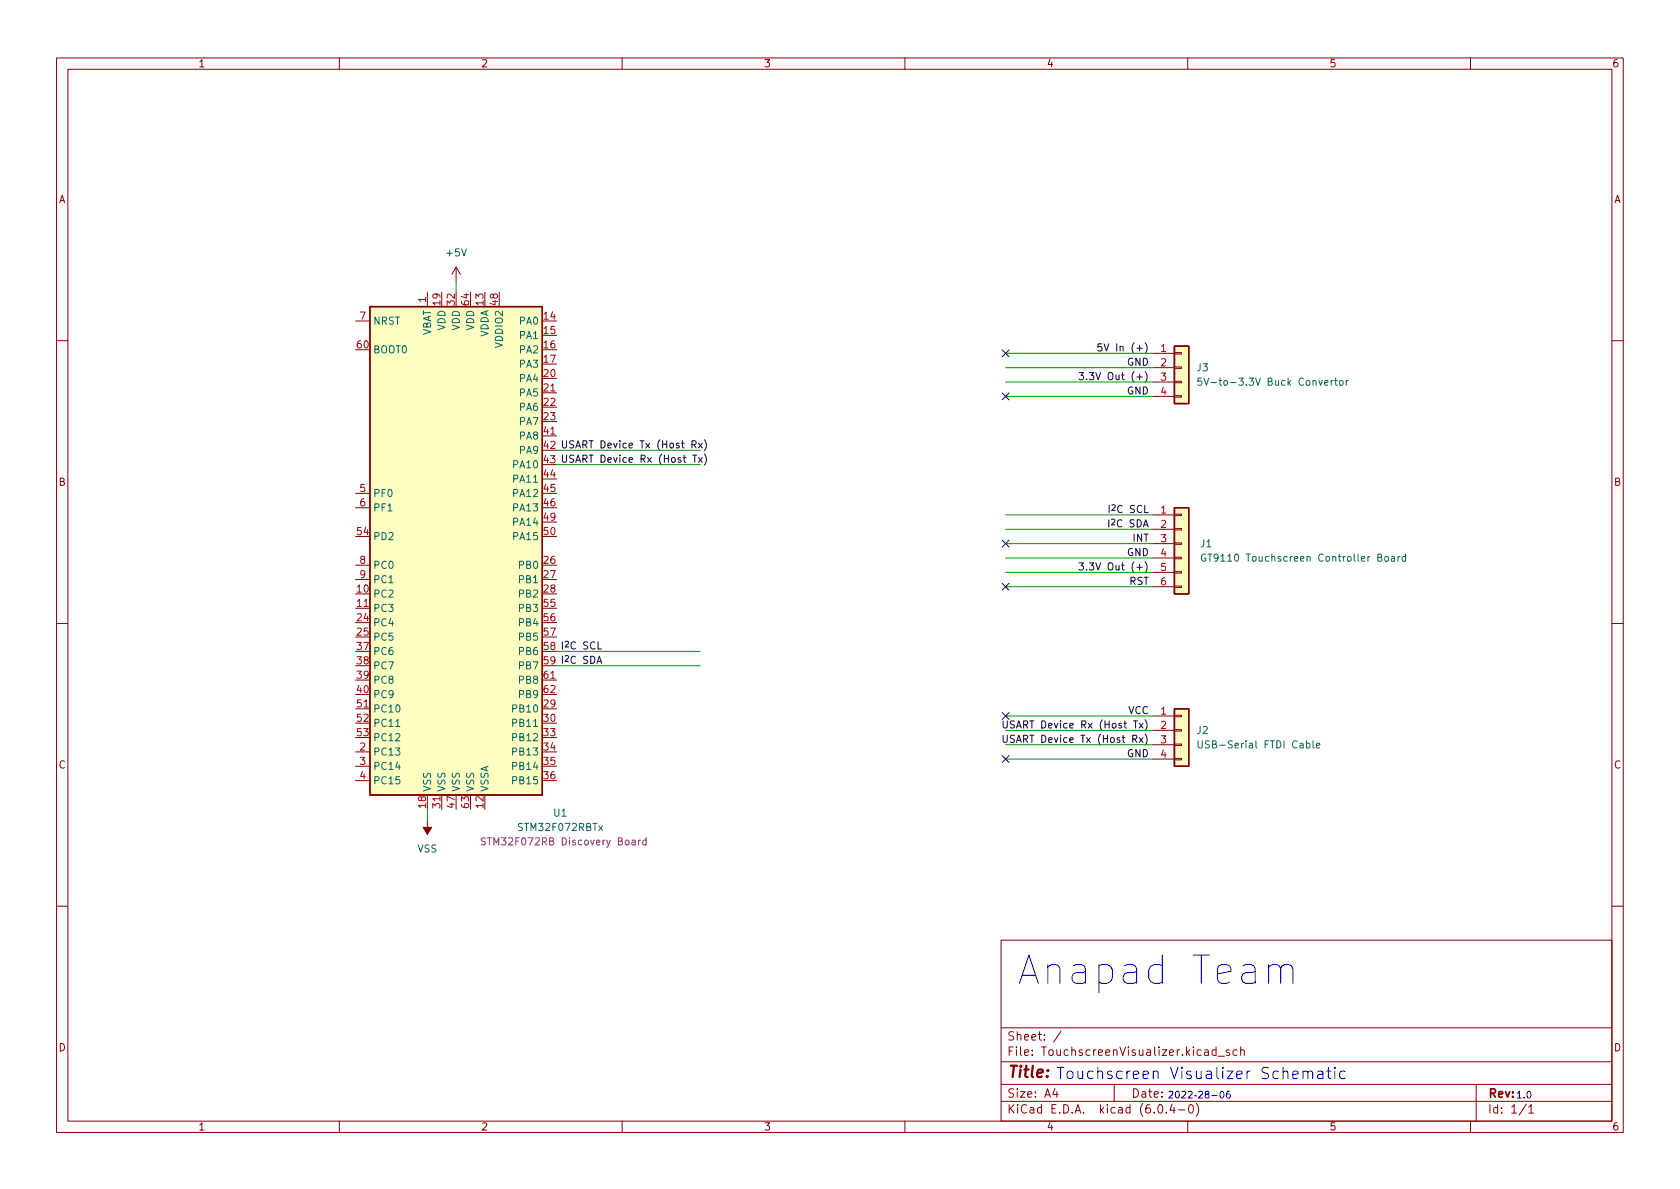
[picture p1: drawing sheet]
<svg xmlns="http://www.w3.org/2000/svg" width="297mm" height="210mm" viewBox="0 0 297 210" stroke-linecap="round" stroke-linejoin="round" font-family="sans-serif">
<g fill="none" stroke="#840000" stroke-width=".18">
<path d="M10 10.2h277v190.1h-277zM12 12.2h273v186.1h-273zM60 10.2v2M110 10.2v2M160 10.2v2M210 10.2v2M260 10.2v2M62.9 56.8h2.5M75.6 51.7v2.5M80.6 47.2l-.7 1.3M80.6 47.2v2.6M80.6 47.2l.8 1.3"/>
<path d="M10 60.2h2M95.9 69.5h2.5M95.9 77.1h2.5M203.8 62.5h3.8M203.8 65h3.8M203.8 67.6h3.8M203.8 70.1h3.8M207.6 70h1.3v.2h-1.3zM207.6 67.4h1.3v.3h-1.3zM207.6 64.9h1.3v.2h-1.3zM207.6 62.4h1.3v.2h-1.3zM285 60.2h2"/>
<path d="M62.9 87.2h2.5M62.9 89.8h2.5M62.9 99.9h2.5M203.8 91.1h3.8M203.8 93.6h3.8M203.8 96.1h3.8M203.8 98.7h3.8M207.6 98.5h1.3v.3h-1.3zM207.6 96h1.3v.3h-1.3zM207.6 93.5h1.3v.2h-1.3zM207.6 90.9h1.3v.3h-1.3zM10 110.2h2"/>
<path d="M62.9 107.6h2.5M62.9 102.5h2.5M203.8 101.2h3.8M203.8 103.8h3.8M207.6 103.6h1.3v.3h-1.3zM207.6 101.1h1.3v.2h-1.3zM285 110.2h2M62.9 133h2.5M62.9 135.5h2.5M62.9 138h2.5M62.9 125.3h2.5M95.9 120.3h2.5"/>
<path d="M203.8 126.6h3.8M203.8 129.2h3.8M203.8 131.7h3.8M203.8 134.2h3.8M207.6 134.1h1.3v.3h-1.3zM207.6 131.6h1.3v.2h-1.3zM207.6 129h1.3v.3h-1.3zM207.6 126.5h1.3v.2h-1.3zM75.6 145v2.6M78.1 140.6v2.5M10 160.2h2M177 166.3h108v32h-108z"/>
<path d="M285 160.2h2M60 198.3v2M110 198.3v2M160 198.3v2M177 194.8h108M177 191.8h108M177 187.8h108M177 181.8h108M186.5 192.5l-.4 1h1M186.9 193v1M187.6 182.4l-1.3 1.9M197 191.8v3"/>
<path d="M204.9 195.4l.2-.1a.81 .81 0 0 1 .6 .7 .81 .81 0 0 1-.3 .8h-.2a.81 .81 0 0 1-.6-.6 .81 .81 0 0 1 .3-.8zM206.2 196.7v.1M207.2 195.3l-.3 1h.9M207.6 195.8v1M208.4 196.3h1.1M210 198.3v2M210.4 195.4l.1-.1a.81 .81 0 0 1 .6 .7 .81 .81 0 0 1-.3 .8h-.2a.81 .81 0 0 1-.5-.6 .81 .81 0 0 1 .3-.8zM211.5 195.1a1.72 1.72 0 0 1 0 2.3M215 185.7l-.4-.1-.3 .3v.4l.1 .3h.6M215 185.1v1.5M215.4 186.8h1.1M217.4 185.7l-.4-.1-.2 .2 .1 .3 .5 .1v.4h-.6"/>
<path d="M218.7 185.7l-.4-.1-.3 .3v.4l.1 .3h.6M219.4 185.8l.2-.2 .3 .1 .1 .9M219.4 185.1v1.5M260 198.3v2M261 191.8v6.5M269.9 195.3l-1.3 1.9M270.3 195.8l.4-.5v1.5M270.3 196.8h.9"/>
</g>
<g fill="#ffffc2" stroke="#ffffc2" stroke-width=".18">
<path d="M65.4 54.2h30.5v86.4h-30.5z"/>
<path d="M207.6 125.3h2.6v10.2h-2.6z"/>
<path d="M207.6 89.8h2.6v15.2h-2.6z"/>
<path d="M207.6 61.2h2.6v10.2h-2.6z"/>
</g>
<path d="M65.4 54.2h30.5v86.4h-30.5zM207.6 61.2h2.6v10.2h-2.6zM207.6 89.8h2.6v15.2h-2.6zM207.6 125.3h2.6v10.2h-2.6z" fill="none" stroke="#840000" stroke-width=".25"/>
<g fill="none" stroke="#006464" stroke-width=".18">
<path d="M212.4 66.9h-.6v.6l.2-.2 .4 .1 .1 .2-.1 .4-.1 .1-.5-.1M212.9 66.9l.4 1.2 .4-1.2M235.7 67.3l-.3 .2M236 67.3h.5M236.1 66.9v1.1l.4 .1M236.9 67.4l.2-.1 .3 .1 .1 .5-.1 .2h-.3l-.2-.1zM238 67.3v.8M238.4 67.3l-.4 .2M213.1 98a.59 .59 0 0 0-.7 .6 .59 .59 0 0 0 .7 .6l.1-.5h-.2M213.6 98h.7M244.9 98.5l.2-.1 .3 .1 .1 .5-.1 .2h-.3l-.2-.1zM246 98.5h.5l.1 .7"/>
<path d="M246.6 98.7l-.4 .1-.2 .1 .2 .3h.4M247.2 98.4v.8M247.5 98.4l-.3 .2M248.5 98.5l-.3-.1-.3 .2 .1 .6h.5M248.5 98v1.2M70 128.5h.7M211.8 131v1l.3 .3 .3-.1 .2-.2v-1M232.2 131v1.1l.1 .2M232.8 131.8l.6-.1-.1-.2-.4-.1-.1 .2v.6h.5"/>
</g>
<path d="M85.8 148.2l-.5-.1-.1 .2v.3l.5 .3 .1 .3-.2 .2h-.5M112.9 148.6v.8M113.3 148.6l-.4 .2M114.2 148.6h-.3l-.3 .2 .2 .6h.4M114.2 148.1v1.3" fill="none" stroke="#840084" stroke-width=".18"/>
<path d="M74.8 146.3h1.5l-.7 1.3z" fill="#840000" stroke="#840000" stroke-width=".18"/>
<g fill="none" stroke="#0f0f0f" stroke-width=".18">
<path d="M122.4 78.6l.6-.1 .1-.1-.1-.3-.6-.2v1.3M122.7 78.6l.4 .6M123.5 78.4l.7 .8M124.2 78.4l-.7 .8M124.5 77.8a1.46 1.46 0 0 1 0 1.9M190.8 65.9h.8l-.5 .5 .4 .1v.5l-.2 .1-.5-.1M192.1 67v.1M192.6 65.9h.8l-.4 .5 .3 .1v.5l-.2 .1-.5-.1M194.8 60.8h-.6l-.1 .6 .2-.1h.4l.1 .2v.4l-.2 .2-.5-.2M195.2 60.8l.4 1.3 .4-1.3M122.5 80.5h.7M122.8 80.5v1.3"/>
<path d="M123.5 80.9l.7 .9M124.2 80.9l-.7 .9M124.5 80.3a1.46 1.46 0 0 1 0 1.9M190.8 99.5h.8l-.5 .5 .4 .1v.6l-.2 .1-.5-.1M192.6 99.5h.8l-.4 .5 .3 .1v.6l-.2 .1-.5-.1M192.1 100.7v.1M177.4 127.5v1l.2 .2h.2l.3-.2v-1M177.4 130v1l.2 .3h.2l.3-.3v-1M179.4 127.5h-.5l-.2 .1v.4l.5 .2 .2 .3-.3 .2h-.5M179.4 130.1l-.5-.1-.2 .1v.4l.5 .2 .2 .3-.3 .3-.5-.1M202.5 127.3a1.46 1.46 0 0 1 0 1.9M202.5 129.8a1.46 1.46 0 0 1 0 2"/>
</g>
<g fill="none" stroke="#0000c2" stroke-width=".18">
<path d="M224.3 171a1.24 1.24 0 0 1 2.1 .3v2.6M226.4 171.3l.3-.5 .5-.2h.7l.5 .2 .2 .5v2.6M206.7 193.1l.4-.1 .3 .3-.8 .9h.8M207.9 193.1l.2-.1a.64 .64 0 0 1 .4 .6 .64 .64 0 0 1-.4 .6l-.3-.5zM209 193.1l.4-.1 .3 .3-.8 .9h.8M210.1 193.1l.5-.1 .2 .3-.7 .9h.7M211.1 193.8h.5M211.9 193.1l.5-.1 .2 .3-.7 .9h.7M213.3 193.5l-.2-.2v-.2l.2-.1h.4v.4l-.5 .1-.1 .2v.2l.2 .3 .4-.1 .1-.2-.1-.3-.2-.1M214.3 193.7h.9M215.8 193.1l.2-.1a.64 .64 0 0 1 .4 .6 .64 .64 0 0 1-.4 .6l-.3-.5zM217.4 193h-.3a.81 .81 0 0 0 0 1.2l.4-.1v-.4l-.2-.3-.3 .1-.1 .2"/>
<path d="M230.4 189.6a.5 .5 0 0 1 .8 .1v1M230.4 189.4v1.3M231.2 189.7l.3-.3 .5 .1 .1 1.2M233.1 189.5l.1-.1 .6 .1 .1 1.2M233.9 189.9l-.7 .1a.39 .39 0 0 0-.3 .4 .39 .39 0 0 0 .3 .3l.7-.1M234.6 189.4h.7M234.9 188.7v1.8l.1 .1 .3 .1M236 188.7l-.1 .1 .1 .1 .1-.1-.1-.1v.2M236 189.4v1.3M237.8 189.5l-.6-.1-.3 .4v.6l.2 .2 .1 .1 .6-.1"/>
</g>
<g fill="none" stroke="#009600" stroke-width=".18">
<path d="M80.6 49.8v1.9M98.4 79.6h25.4M177.8 62.5h26M177.8 70.1h26M177.8 65h26M177.8 67.6h26M98.4 82.2h25.4M177.8 98.7h26M177.8 96.1h26M177.8 93.6h26M177.8 91.1h26M98.4 117.7h25.4"/>
<path d="M98.4 115.2h25.4M177.8 103.8h26M177.8 101.2h26M177.8 129.2h26M177.8 126.6h26M177.8 134.2h26M177.8 131.7h26M75.6 143.1v1.9"/>
</g>
<path d="M177.2 69.5l1.2 1.2M177.2 61.9l1.2 1.2M178.4 69.5l-1.2 1.2M178.4 61.9l-1.2 1.2M177.2 95.5l1.2 1.2M178.4 95.5l-1.2 1.2M177.2 103.1l1.2 1.3M178.4 103.1l-1.2 1.3M177.2 133.6l1.2 1.2M177.2 126l1.2 1.2M178.4 133.6l-1.2 1.2M178.4 126l-1.2 1.2" fill="none" stroke="#000084" stroke-width=".18"/>
<text font-size="7" fill="#0000c2" x="179.7" y="174.1">Anapad Team</text>
<text font-size="2.8" fill="#840000" x="178" y="190.6">Title:</text>
<text font-size="2.8" fill="#0000c2" x="186.7" y="190.8">Touchscreen Visualizer Schematic</text>
<g font-size="2.1" fill="#840000">
<text x="178" y="184">Sheet: /</text>
<text x="178" y="186.7">File: TouchscreenVisualizer.kicad_sch</text>
<text x="178" y="196.9">KiCad E.D.A. kicad (6.0.4-0)</text>
<text x="178" y="194.1">Size: A4</text>
<text x="200" y="194.1">Date:</text>
<text x="263" y="194.1">Rev:</text>
<text x="263" y="196.9">Id: 1/1</text>
</g>
<g font-size="1.8" fill="#840000">
<text x="35" y="11.9">1</text>
<text x="85" y="11.9">2</text>
<text x="135" y="11.9">3</text>
<text x="185" y="11.9">4</text>
<text x="235" y="11.9">5</text>
<text x="285" y="11.9">6</text>
<text x="10.3" y="35.9">A</text>
<text x="285.3" y="35.9">A</text>
<text x="10.3" y="85.9">B</text>
<text x="285.3" y="85.9">B</text>
<text x="10.3" y="135.9">C</text>
<text x="285.3" y="135.9">C</text>
<text x="10.3" y="185.9">D</text>
<text x="285.3" y="185.9">D</text>
<text x="35" y="199.9">1</text>
<text x="85" y="199.9">2</text>
<text x="135" y="199.9">3</text>
<text x="185" y="199.9">4</text>
<text x="235" y="199.9">5</text>
<text x="285" y="199.9">6</text>
</g>
<g font-size="1.8" fill="#006464">
<text x="79" y="45.3">+5V</text>
<text x="65.9" y="57.4">NRST</text>
<text x="76.2" y="59.5" transform="rotate(-90 76.2 59.5)">VBAT</text>
<text x="78.7" y="58.5" transform="rotate(-90 78.7 58.5)">VDD</text>
<text x="81.3" y="58.5" transform="rotate(-90 81.3 58.5)">VDD</text>
<text x="83.8" y="58.5" transform="rotate(-90 83.8 58.5)">VDD</text>
<text x="86.4" y="59.7" transform="rotate(-90 86.4 59.7)">VDDA</text>
<text x="91.9" y="57.4">PA0</text>
<text x="91.9" y="59.9">PA1</text>
<text x="65.9" y="62.5">BOOT0</text>
<text x="88.9" y="61.3" transform="rotate(-90 88.9 61.3)">VDDIO2</text>
<text x="91.9" y="62.5">PA2</text>
<text x="91.9" y="65">PA3</text>
<text x="211.6" y="65.7">J3</text>
<text x="91.9" y="67.6">PA4</text>
<text x="91.9" y="70.1">PA5</text>
<text x="213.8" y="68.2">5V-to-3.3V Buck Convertor</text>
<text x="91.9" y="72.6">PA6</text>
<text x="91.9" y="75.2">PA7</text>
<text x="91.9" y="77.7">PA8</text>
<text x="91" y="82.8">PA10</text>
<text x="91.9" y="80.3">PA9</text>
<text x="65.9" y="87.9">PF0</text>
<text x="91" y="85.3">PA11</text>
<text x="91" y="87.9">PA12</text>
<text x="65.9" y="95.5">PD2</text>
<text x="65.9" y="90.4">PF1</text>
<text x="91" y="90.4">PA13</text>
<text x="91" y="93">PA14</text>
<text x="91" y="95.5">PA15</text>
<text x="65.9" y="100.6">PC0</text>
<text x="91.9" y="100.6">PB0</text>
<text x="212.3" y="96.8">J1</text>
<text x="214.3" y="99.3">GT9110 Touchscreen Controller Board</text>
<text x="65.9" y="105.7">PC2</text>
<text x="65.9" y="103.1">PC1</text>
<text x="91.9" y="103.1">PB1</text>
<text x="91.9" y="105.7">PB2</text>
<text x="65.9" y="108.2">PC3</text>
<text x="65.9" y="110.7">PC4</text>
<text x="65.9" y="113.3">PC5</text>
<text x="91.9" y="108.2">PB3</text>
<text x="91.9" y="110.7">PB4</text>
<text x="91.9" y="113.3">PB5</text>
<text x="65.9" y="115.8">PC6</text>
<text x="65.9" y="118.4">PC7</text>
<text x="91.9" y="115.8">PB6</text>
<text x="91.9" y="118.4">PB7</text>
<text x="65.9" y="120.9">PC8</text>
<text x="65.9" y="123.4">PC9</text>
<text x="65.9" y="126">PC10</text>
<text x="91" y="126">PB10</text>
<text x="91.9" y="120.9">PB8</text>
<text x="91.9" y="123.4">PB9</text>
<text x="65.9" y="128.5">PC11</text>
<text x="65.9" y="131.1">PC12</text>
<text x="91" y="128.5">PB11</text>
<text x="91" y="131.1">PB12</text>
<text x="211.6" y="129.8">J2</text>
<text x="65.9" y="133.6">PC13</text>
<text x="65.9" y="136.1">PC14</text>
<text x="91" y="133.6">PB13</text>
<text x="91" y="136.1">PB14</text>
<text x="213.1" y="132.3">USB-Serial FTDI Cable</text>
<text x="65.9" y="138.7">PC15</text>
<text x="76.2" y="140.1" transform="rotate(-90 76.2 140.1)">VSS</text>
<text x="78.7" y="140.1" transform="rotate(-90 78.7 140.1)">VSS</text>
<text x="81.3" y="140.1" transform="rotate(-90 81.3 140.1)">VSS</text>
<text x="83.8" y="140.1" transform="rotate(-90 83.8 140.1)">VSS</text>
<text x="86.4" y="140.1" transform="rotate(-90 86.4 140.1)">VSSA</text>
<text x="91" y="138.7">PB15</text>
<text x="91.9" y="146.9">STM32F072RBTx</text>
<text x="97.9" y="144.4">U1</text>
<text x="73.8" y="150.7">VSS</text>
</g>
<g font-size="1.8" fill="#a90000">
<text x="75.3" y="53.4" transform="rotate(-90 75.3 53.4)">1</text>
<text x="77.9" y="53.9" transform="rotate(-90 77.9 53.9)">19</text>
<text x="80.4" y="53.9" transform="rotate(-90 80.4 53.9)">32</text>
<text x="82.9" y="53.9" transform="rotate(-90 82.9 53.9)">64</text>
<text x="85.5" y="53.9" transform="rotate(-90 85.5 53.9)">13</text>
<text x="88" y="53.9" transform="rotate(-90 88 53.9)">48</text>
<text x="63.6" y="56.5">7</text>
<text x="96.2" y="56.5">14</text>
<text x="96.2" y="59">15</text>
<text x="63.2" y="61.6">60</text>
<text x="96.2" y="61.6">16</text>
<text x="96.2" y="64.1">17</text>
<text x="205.2" y="62.2">1</text>
<text x="205.2" y="64.8">2</text>
<text x="96.2" y="66.7">20</text>
<text x="96.2" y="69.2">21</text>
<text x="96.2" y="71.7">22</text>
<text x="205.2" y="67.3">3</text>
<text x="205.2" y="69.8">4</text>
<text x="96.2" y="74.3">23</text>
<text x="96.2" y="76.8">41</text>
<text x="63.6" y="87">5</text>
<text x="63.6" y="89.5">6</text>
<text x="96.2" y="84.4">44</text>
<text x="96.2" y="87">45</text>
<text x="96.2" y="89.5">46</text>
<text x="63.2" y="94.6">54</text>
<text x="96.2" y="92.1">49</text>
<text x="96.2" y="94.6">50</text>
<text x="205.2" y="90.8">1</text>
<text x="205.2" y="93.3">2</text>
<text x="205.2" y="95.9">3</text>
<text x="63.6" y="99.7">8</text>
<text x="96.2" y="99.7">26</text>
<text x="205.2" y="98.4">4</text>
<text x="205.2" y="101">5</text>
<text x="63.2" y="104.8">10</text>
<text x="63.2" y="107.3">11</text>
<text x="63.6" y="102.2">9</text>
<text x="96.2" y="102.2">27</text>
<text x="96.2" y="104.8">28</text>
<text x="96.2" y="107.3">55</text>
<text x="205.2" y="103.5">6</text>
<text x="63.2" y="109.8">24</text>
<text x="63.2" y="112.4">25</text>
<text x="96.2" y="109.8">56</text>
<text x="96.2" y="112.4">57</text>
<text x="63.2" y="114.9">37</text>
<text x="63.2" y="117.5">38</text>
<text x="63.2" y="120">39</text>
<text x="63.2" y="122.5">40</text>
<text x="63.2" y="125.1">51</text>
<text x="96.2" y="125.1">29</text>
<text x="96.2" y="120">61</text>
<text x="96.2" y="122.5">62</text>
<text x="63.2" y="127.6">52</text>
<text x="63.2" y="130.2">53</text>
<text x="96.2" y="127.6">30</text>
<text x="96.2" y="130.2">33</text>
<text x="205.2" y="126.4">1</text>
<text x="205.2" y="128.9">2</text>
<text x="205.2" y="131.4">3</text>
<text x="63.6" y="132.7">2</text>
<text x="63.6" y="135.2">3</text>
<text x="63.6" y="137.8">4</text>
<text x="96.2" y="132.7">34</text>
<text x="96.2" y="135.2">35</text>
<text x="96.2" y="137.8">36</text>
<text x="205.2" y="134">4</text>
<text x="75.3" y="142.8" transform="rotate(-90 75.3 142.8)">18</text>
<text x="77.9" y="142.8" transform="rotate(-90 77.9 142.8)">31</text>
<text x="80.4" y="142.8" transform="rotate(-90 80.4 142.8)">47</text>
<text x="82.9" y="142.8" transform="rotate(-90 82.9 142.8)">63</text>
<text x="85.5" y="142.8" transform="rotate(-90 85.5 142.8)">12</text>
</g>
<g font-size="1.8" fill="#0f0f0f">
<text x="196.3" y="62.1">5V In (+)</text>
<text x="199.3" y="64.7">GND</text>
<text x="193.3" y="67.2">3.3V Out (+)</text>
<text x="199.3" y="69.7">GND</text>
<text x="96.2" y="79.4">42 USART Device Tx (Host Rx)</text>
<text x="96.2" y="81.9">43 USART Device Rx (Host Tx)</text>
<text x="193.8" y="93.2">I^{2}C SDA</text>
<text x="194" y="90.7">I^{2}C SCL</text>
<text x="200.4" y="95.8">INT</text>
<text x="193.3" y="100.9">3.3V Out (+)</text>
<text x="199.3" y="98.3">GND</text>
<text x="199.7" y="103.4">RST</text>
<text x="96.2" y="114.9">58 I^{2}C SCL</text>
<text x="96.2" y="117.5">59 I^{2}C SDA</text>
<text x="180" y="128.8">USART Device Rx (Host Tx)</text>
<text x="180" y="131.3">USART Device Tx (Host Rx)</text>
<text x="199.5" y="126.3">VCC</text>
<text x="199.3" y="133.9">GND</text>
</g>
<text font-size="1.8" fill="#840084" x="86.3" y="149.5">STM32F072RB Discovery Board</text>
<text font-size="1.7" fill="#0000c2" x="268" y="194.2">1.0</text>
</svg>
